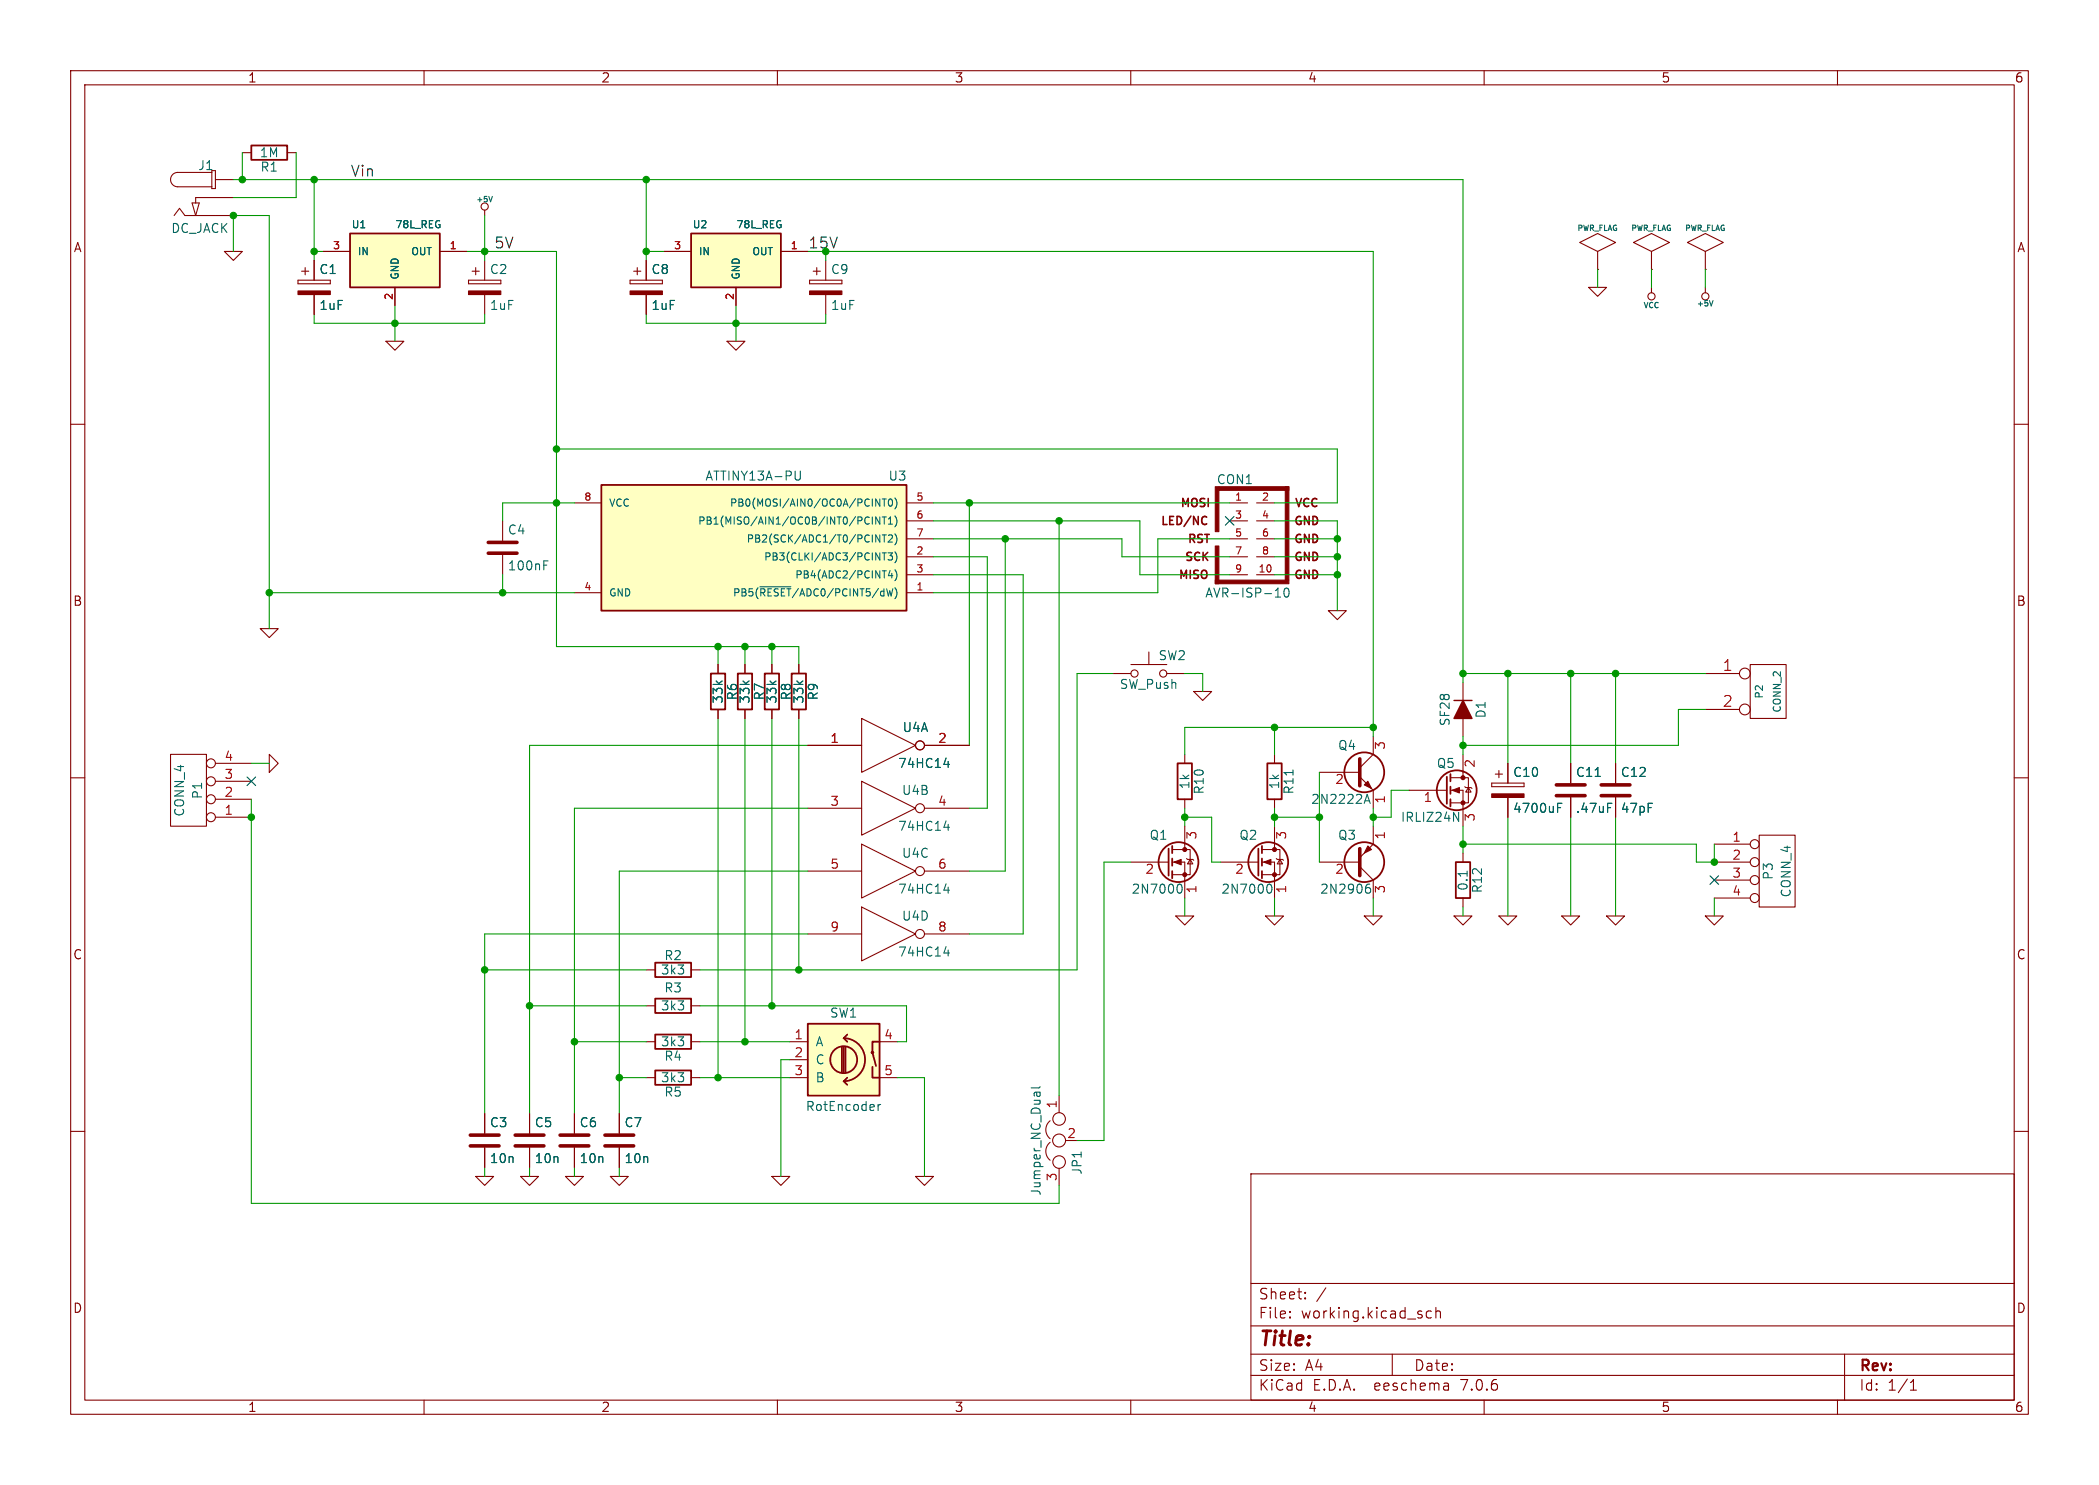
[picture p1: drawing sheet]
<svg xmlns="http://www.w3.org/2000/svg" width="297mm" height="210mm" viewBox="0 0 297 210" stroke-linecap="round" stroke-linejoin="round" font-family="sans-serif">
<g fill="none" stroke="#840000" stroke-width=".15">
<path d="M10 10h277v190h-277zM12 12h273v186h-273zM60 10v2M110 10v2M160 10v2M210 10v2M260 10v2M24.6 30.5l.8-1 .8 1h6.8M27.2 28.7h1l-.5 1.8zM30 24.1h.5v2.6h-.5v-2.3h-4.9a1.02 1.02 0 0 0-1 1 1.02 1.02 0 0 0 1 1h4.9M30.5 25.4h2.5M31.7 35.6h2.6l-1.3 1.2z"/>
<path d="M33 27.9h-5.3v.8M34.3 21.6h1.3M40.6 21.6h1.3M42.2 39.6v.5zM42.2 39.6h4.5zM42.7 38.4h1M43.2 37.8v1.1M44.4 36.8v2.8M45.7 35.6h3.8M46.7 39.6v.5zM62.2 35.6h3.8M66.3 39.6v.5z"/>
<path d="M66.3 39.6h4.6zM66.8 38.4h1M67.3 37.8v1.1M68.6 29.7v.8M68.6 36.8v2.8M70.9 39.6v.5zM89.2 39.6v.5zM89.2 39.6h4.5zM89.7 38.4h1M90.2 37.8v1.1M91.4 36.8v2.8M93.7 39.6v.5z"/>
<path d="M94 35.6h3.8M110.5 35.6h3.8M114.6 39.6v.5zM114.6 39.6h4.5zM115.1 38.4h1M115.6 37.8v1.1M116.8 36.8v2.8M119.1 39.6v.5zM223.5 34.3l2.6-1.3 2.5 1.3-2.5 1.3zM226.1 35.6v2.5M226.1 38.1h.1M231.1 34.3l2.6-1.3 2.5 1.3-2.5 1.3z"/>
<path d="M233.7 35.6v2.5M233.7 38.1h.1M238.8 34.3l2.5-1.3 2.5 1.3-2.5 1.3zM241.3 35.6v2.5M241.3 38.1h.1M10 60h2M42.2 40.1h4.5zM44.4 41.7v2.8M54.6 48.3h2.5l-1.2 1.2zM55.9 40.6v2.6M66.3 40.1h4.6zM68.6 41.7v2.8"/>
<path d="M89.2 40.1h4.5zM91.4 41.7v2.8M102.9 48.3h2.5l-1.3 1.2zM104.1 40.6v2.6M114.6 40.1h4.5zM116.8 41.7v2.8M224.8 40.6h2.5l-1.2 1.3zM233.7 40.6v.8M241.3 40.6v.8M285 60h2M71.1 73.7v2.8M71.1 78.5v2.8"/>
<path d="M81.3 71.1h3.8M128.3 78.7h3.8M128.3 71.1h3.8M128.3 73.7h3.8M128.3 76.2h3.8M174 78.7h2.5M174 71.1h2.5M174 73.7h2.5M174 76.2h2.5M177.8 78.7h2.5M177.8 71.1h2.5M177.8 73.7h2.5"/>
<path d="M177.8 76.2h2.5M36.8 88.9h2.6l-1.3 1.3zM81.3 83.8h3.8M101.6 94v1.3M105.4 94v1.3M109.2 94v1.3M113 94v1.3M128.3 83.8h3.8M128.3 81.3h3.8M157.5 95.3h2.5M160 94h5.1M162.6 92.2v1.8"/>
<path d="M165.1 95.3h2.5M168.9 97.8h2.5l-1.2 1.3zM174 81.3h2.5M177.8 81.3h2.5M188 86.4h2.5l-1.3 1.2zM207 96.5v7.6M241.3 95.3h4.8M247.6 94h5.1v7.6h-5.1zM10 110h2M24.1 106.7h5.1v10.1h-5.1zM30.5 115.6h5.1M30.5 113h5.1"/>
<path d="M30.5 110.5h5.1M30.5 108h5.1M38.1 106.7l1.3 1.3-1.3 1.2zM101.6 100.3v1.3M105.4 100.3v1.3M109.2 100.3v1.3M113 100.3v1.3M114.3 105.4h7.6M114.3 114.3h7.6M121.9 101.6l7.6 3.8-7.6 3.8zM121.9 110.5l7.6 3.8-7.6 3.8zM121.9 119.4l7.6 3.8-7.6 3.8z"/>
<path d="M130.8 105.4h6.4M130.8 114.3h6.4M167.6 106.7v1.3M167.6 113v1.3M167.6 116.8v3.3M180.3 106.7v1.3M180.3 113v1.3M180.3 116.8v3.3M186.7 109.2h5.7M192.4 109.9l1.9 1.9v2.5M194.3 116.8v2.6l-1.9 1.9M194.3 104.1v2.6l-1.9 1.9"/>
<path d="M199.4 111.8h5.3M205.2 111.8h1.8v5M205.2 110h1.8M207 110h.8v3.5h-2.6M207 106.7v3.3M207.3 111.3l.1 .1h.8l.1 .1M207.8 111.4l.4 .6h-.8zM211.1 110.7v.6zM211.1 111.3h4.5zM211.1 110.7h4.5zM211.6 109.5h1M212.1 109v1"/>
<path d="M213.4 108v2.7M213.4 112.8v2.8M215.6 110.7v.6zM222.2 108v2.7M222.2 112.8v2.8M228.6 108v2.7M228.6 112.8v2.8M241.3 100.3h4.8M242.6 119.4h5M248.9 118.1h5.1v10.2h-5.1zM285 110h2M91.4 137.2h1.3"/>
<path d="M97.8 137.2h1.3M114.3 123.2h7.6M114.3 132.1h7.6M121.9 128.3l7.6 3.8-7.6 3.8zM130.8 123.2h6.4M130.8 132.1h6.4M160 121.9h5.4M165.9 121.9h1.7v5.1M165.9 120.1h1.7M166.4 129.5h2.5l-1.3 1.3zM167.6 120.1h.8v3.6h-2.5M167.9 121.4l.1 .1h.8l.1 .2"/>
<path d="M168.4 121.5l.4 .7h-.8zM172.7 121.9h5.4M178.6 121.9h1.7v5.1M178.6 120.1h1.7M179.1 129.5h2.5l-1.3 1.3zM180.3 120.1h.8v3.6h-2.5M180.6 121.4l.1 .1h.8l.1 .2M181.1 121.5l.4 .7h-.8zM186.7 121.9h5.7M192.4 122.6l1.9 1.9v2.5M193 129.5h2.6l-1.3 1.3zM205.7 129.5h2.6l-1.3 1.3z"/>
<path d="M207 120.7v1.2M207 127v1.3M212.1 129.5h2.5l-1.2 1.3zM221 129.5h2.5l-1.3 1.3zM227.3 129.5h2.6l-1.3 1.3zM241.3 129.5h2.5l-1.2 1.3zM242.6 121.9h5M242.6 124.5h5M242.6 127h5M10 160h2M68.6 157.5v2.8M74.9 157.5v2.8"/>
<path d="M81.3 157.5v2.8M87.6 157.5v2.8M91.4 147.3h1.3M91.4 142.2h1.3M91.4 152.4h1.3M97.8 147.3h1.3M97.8 142.2h1.3M97.8 152.4h1.3M111.8 147.3h2.5M111.8 149.9h2.5M111.8 152.4h2.5M124.5 147.3h2.5"/>
<path d="M124.5 152.4h2.5M148.6 158.5a1.63 1.63 0 0 0 0 2.5M149.9 154.9v2.5M285 160h2M67.3 166.4h2.5l-1.2 1.2zM68.6 162.3v2.8M73.7 166.4h2.5l-1.3 1.2zM74.9 162.3v2.8M80 166.4h2.5l-1.2 1.2zM81.3 162.3v2.8M86.4 166.4h2.5l-1.3 1.2zM87.6 162.3v2.8"/>
<path d="M109.2 166.4h2.6l-1.3 1.2zM129.5 166.4h2.6l-1.3 1.2zM148.6 161.5a1.63 1.63 0 0 0 0 2.6M149.9 165.2v2.4M177 166h108v32h-108zM60 198v2M110 198v2M160 198v2M177 194.5h108M177 191.5h108M177 187.5h108M177 181.5h108"/>
<path d="M182.5 186.3h.1l-.1 .1M182.5 186.3v.1M182.5 185.5v.1M182.5 185.5h.1l-.1 .1M184.7 183.6v.1M184.7 183.6h-.1l.1 .1M184.7 182.8v.1M184.7 182.8h-.1l.1 .1M187.6 182.1l-1.3 2M197 191.5v3M202.5 185.5l-.4-.1-.3 .3v.4l.2 .2 .1 .1 .4-.1M203.2 185.5a.37 .37 0 0 1 .6 .1v.8"/>
<path d="M203.2 184.9v1.5M204.9 195.7l.1 .9M205 196.5l-.2 .1M205 196h-.2M210 198v2M260 198v2M261 191.5v6.5M270.3 196.6h.9M270.3 195.5l.4-.4v1.5"/>
<circle cx="68.6" cy="29.2" r=".51"/>
<circle cx="233.7" cy="41.9" r=".51"/>
<circle cx="241.3" cy="41.9" r=".51"/>
<circle cx="160.5" cy="95.3" r=".51"/>
<circle cx="164.6" cy="95.3" r=".51"/>
<circle cx="246.9" cy="95.2" r=".76"/>
<circle cx="29.8" cy="110.5" r=".63"/>
<circle cx="29.8" cy="113" r=".63"/>
<circle cx="29.8" cy="107.9" r=".63"/>
<circle cx="29.8" cy="115.6" r=".63"/>
<circle cx="130.2" cy="105.4" r=".63"/>
<circle cx="130.2" cy="114.3" r=".63"/>
<circle cx="246.9" cy="100.3" r=".76"/>
<circle cx="248.3" cy="119.4" r=".63"/>
<circle cx="130.2" cy="123.2" r=".63"/>
<circle cx="130.2" cy="132.1" r=".63"/>
<circle cx="248.3" cy="124.5" r=".63"/>
<circle cx="248.3" cy="121.9" r=".63"/>
<circle cx="248.3" cy="127" r=".63"/>
<circle cx="149.9" cy="158.2" r=".89"/>
<circle cx="149.9" cy="161.3" r=".91"/>
<circle cx="149.9" cy="164.3" r=".89"/>
</g>
<g fill="none" stroke="#840000" stroke-width=".25">
<path d="M35.6 20.6h5v2h-5zM49.5 33h12.7v7.6h-12.7zM97.8 33h12.7v7.6h-12.7zM85.1 68.6h43.2v17.8h-43.2zM100.6 95.3h2v5h-2zM104.4 95.3h2v5h-2zM108.2 95.3h2v5h-2zM112 95.3h2v5h-2zM165.9 119.6v1.1M166.6 108h2.1v5h-2.1zM178.6 119.6v1.1M179.3 108h2.1v5h-2.1z"/>
<path d="M204.7 109.9v3.8M205.2 109.5v1M205.2 111.3v1M205.2 113v1M92.7 136.1h5.1v2.1h-5.1zM165.4 120v3.8M165.9 121.4v1M165.9 123.2v1M178.1 120v3.8M178.6 121.4v1M178.6 123.2v1M206 121.9h2v5.1h-2z"/>
<path d="M92.7 146.3h5.1v2h-5.1zM92.7 141.2h5.1v2.1h-5.1zM92.7 151.4h5.1v2h-5.1zM114.3 144.8h10.2v10.1h-10.2zM119.1 148.1v3.5M119.4 146.8a3 3 0 0 1 3 3.1 3 3 0 0 1-3 3M119.4 152.9l.5 .5M119.4 148.1v3.5M119.4 146.8l.5 .5M119.6 148.1v3.5M119.9 152.4l-.5 .5M119.9 146.3l-.5 .5"/>
<path d="M123.4 150.9v1.5h1.1M124.5 147.3h-1.1v1.5l.6 1.9"/>
<circle cx="193" cy="109.2" r="2.82"/>
<circle cx="206.1" cy="111.8" r="2.82"/>
<circle cx="166.8" cy="121.9" r="2.82"/>
<circle cx="179.5" cy="121.9" r="2.82"/>
<circle cx="193" cy="121.9" r="2.82"/>
<circle cx="119.4" cy="149.9" r="1.9"/>
<circle cx="123.4" cy="148.8" r=".13"/>
</g>
<g fill="#840000" stroke="#840000" stroke-width=".15">
<path d="M114.6 41.1h4.5v.6h-4.5z"/>
<path d="M42.2 41.1h4.5v.6h-4.5z"/>
<path d="M89.2 41.1h4.5v.6h-4.5z"/>
<path d="M193 111l.5-.5 .6 1z"/>
<path d="M66.3 41.1h4.6v.6h-4.6z"/>
<path d="M172 82h10.4v.6h-10.4z"/>
<path d="M172 77.2h.5v5.4h-.5z"/>
<path d="M172 68.8h.5v6.4h-.5z"/>
<path d="M172.5 68.8h9.9v.5h-9.9z"/>
<path d="M181.9 68.8h.5v13.2h-.5z"/>
<path d="M166.1 121.9l1-.4v.8z"/>
<path d="M211.1 112.3h4.5v.5h-4.5z"/>
<path d="M178.8 121.9l1-.4v.8z"/>
<path d="M193.5 119.6l.6 .5-1.1 .6z"/>
<path d="M205.5 111.8l1-.4v.7z"/>
<circle cx="167.6" cy="123.7" r=".28"/>
<circle cx="167.6" cy="120.1" r=".28"/>
<circle cx="180.3" cy="123.7" r=".28"/>
<circle cx="180.3" cy="120.1" r=".28"/>
<circle cx="207" cy="113.5" r=".28"/>
<circle cx="207" cy="110" r=".28"/>
</g>
<g fill="#ffffc2" stroke="#ffffc2" stroke-width=".14">
<path d="M49.5 33h12.7v7.6h-12.7z"/>
<path d="M85.1 68.6h43.2v17.8h-43.2z"/>
<path d="M97.8 33h12.7v7.6h-12.7z"/>
<path d="M114.3 144.8h10.2v10.1h-10.2z"/>
</g>
<g fill="none" stroke="#006464" stroke-width=".15">
<path d="M69.7 27.8l-.3 .7M242.4 42.5l-.3 .8M76.9 79.9h.5M76.9 79.3h.7M113.2 66.6v1.2l-.2 .1-.4-.1M122.9 73.2h.1M123 74l-.1 .1M123.4 73.1v1M123.9 70.6l.6 1v-1M123.9 75.6l.6 1.1v-1.1M124.5 73.1v1l-.6-1v1M124.8 78.2h.6"/>
<path d="M124.8 70.6h.6M124.8 73.1h.6M124.8 75.6h.6M125.1 70.6v1M125.1 73.1v1M125.1 75.6v1.1M125.1 78.2v1M125.7 78.2h.6l-.4 .4 .3 .1v.4l-.1 .1-.4-.1M125.7 75.7l.4-.1 .2 .3-.6 .8h.6M125.7 74.1h.6M125.7 73.4l.3-.3v1M125.8 70.7l.1-.1a.54 .54 0 0 1 .4 .5 .54 .54 0 0 1-.4 .5l-.1-.1-.1-.3z"/>
<path d="M126.6 70.4a1.16 1.16 0 0 1 0 1.6M126.6 73a1.16 1.16 0 0 1 0 1.5M126.6 75.5a1.16 1.16 0 0 1 0 1.5M126.6 78a1.16 1.16 0 0 1 0 1.6M107.5 83h4.4M125.9 80.7l-.2 .7h.6M126.2 81.1v.6M126.3 83.3l-.2 1M126.6 83.1a1.16 1.16 0 0 1 0 1.6M126.6 80.6a1.16 1.16 0 0 1 0 1.5M180.5 84.4h.7M180.6 83.5l.2-.3v1.2"/>
<path d="M181.8 83.3l.2-.1a.68 .68 0 0 1 .3 1.1l-.2 .1a.68 .68 0 0 1-.3-1.1zM133.6 108.1h.7M133.6 117h.7M134.2 107.7v.8M134.2 116.6v.8M183 108.9v.7M193 113.6l.5-1.3 .4 1.3M193.2 113.2h.6M205.7 114.9l.7 1.2v-1.2M220.4 113.6h.6M220.4 114.2h.4M225.7 109.8h.7"/>
<path d="M227.5 113.6h.6M133.6 125.9h.7M133.6 134.8h.7M134.2 125.5v.8M134.2 134.4v.8M166.7 125.1l.1-.1a.69 .69 0 0 1 .3 1.2l-.1 .1-.3-.1M179.4 125.1l.1-.1a.69 .69 0 0 1 .3 1.2l-.1 .1-.3-.1M193.3 125.6l.4-.1 .2 .3v.3l-.1 .1h-.5M193.8 125l-.4 .2M207.6 123.2v.7M124.2 156.2v.8M124.6 156.2l-.2 .1-.2 .1"/>
<path d="M146.6 154.5l.1 .4M147.1 154.5l.1 .4M147.2 154.5h-.7l-.2 .1M147.2 153.7l-.2 .2h-1.1"/>
</g>
<g fill="none" stroke="#840000" stroke-width=".51">
<path d="M69.1 78.2h4.1M69.1 76.7h4.1M192.4 107.3v3.8M220.2 112.5h4.1M220.2 111h4.1M226.6 112.5h4M226.6 111h4M192.4 120v3.8M66.5 162.1h4.1M66.5 160.5h4.1M72.9 162.1h4.1M72.9 160.5h4.1"/>
<path d="M79.2 162.1h4.1M79.2 160.5h4.1M85.6 162.1h4.1M85.6 160.5h4.1"/>
</g>
<path d="M170.4 73l.3 .1M170.7 74.1l-.3 .1" fill="none" stroke="#840000" stroke-width=".23"/>
<path d="M205.7 99.1h2.6" fill="none" stroke="#840000" stroke-width=".2"/>
<path d="M207 99.1l1.3 2.5h-2.6z" fill="#840000" stroke="#840000" stroke-width=".2"/>
<g fill="none" stroke="#009600" stroke-width=".15">
<path d="M33 35.6v-5.1h5.1v58.4M33 25.4h174v71.1M34.3 21.6v3.8M41.9 21.6v6.3h-8.9M44.4 35.6h1.3M44.4 25.4v11.4M66 35.6h12.7v55.8h34.3v2.6M68.6 30.5v6.3M91.4 35.6h2.6M91.4 25.4v11.4M116.8 36.8v-1.2h77.5v68.5M226.1 38.1v2.5"/>
<path d="M233.7 38.1v2.5M241.3 38.1v2.5M44.4 44.5v1.2h24.2v-1.2M55.9 43.2v5.1M91.4 44.5v1.2h25.4v-1.2M104.1 43.2v5.1M78.7 63.5h110.5v7.6h-8.9M81.3 71.1h-10.2v2.6M132.1 78.7h7.6v35.6h-2.5M132.1 71.1h41.9M132.1 73.7h29.2v7.6h12.7M132.1 76.2h26.6v2.5h15.3"/>
<path d="M137.2 71.1v34.3M142.2 76.2v47h-5M149.9 73.7v81.2M174 76.2h-10.2v7.6h-31.7M180.3 73.7h8.9v12.7M180.3 76.2h8.9M180.3 78.7h8.9M38.1 83.8h43.2M71.1 81.3v2.5M101.6 91.4v2.6M105.4 91.4v2.6M109.2 91.4v2.6"/>
<path d="M132.1 81.3h12.7v50.8h-7.6M157.5 95.3h-5.1v41.9h-53.3M167.6 95.3h2.6v2.5M180.3 81.3h8.9M207 95.3h34.3M213.4 95.3v12.7M222.2 95.3v12.7M228.6 95.3v12.7M35.6 113v57.2h114.3v-2.6M35.6 108h2.5M101.6 101.6v50.8M105.4 101.6v45.7"/>
<path d="M109.2 101.6v40.6M113 101.6v35.6M114.3 114.3h-33v43.2M114.3 105.4h-39.4v52.1M167.6 115.6h3.8v6.3h1.3M167.6 114.3v2.5M180.3 102.9v3.8M180.3 114.3v2.5M180.3 115.6h6.4M186.7 109.2v12.7M194.3 114.3v2.5M194.3 102.9h-26.7v3.8"/>
<path d="M199.4 111.8h-2.6v3.8h-2.5M207 104.1v2.6M207 116.8v3.9M207 119.4h33v2.5h2.6v-2.5M213.4 115.6v13.9M222.2 115.6v13.9M228.6 115.6v13.9M241.3 100.3h-3.8v5.1h-30.5M68.6 137.2h22.8M114.3 132.1h-45.7v25.4M114.3 123.2h-26.7v34.3M160 121.9h-3.8v39.4h-3.8"/>
<path d="M167.6 127v2.5M180.3 127v2.5M194.3 127v2.5M207 128.3v1.2M242.6 127v2.5M74.9 142.2h16.5M81.3 147.3h10.1M87.6 152.4h3.8M99.1 147.3h12.7M99.1 142.2h29.2v5.1h-1.3M99.1 152.4h12.7M111.8 149.9h-1.3v16.5"/>
<path d="M127 152.4h3.8v14M68.6 165.1v1.3M74.9 165.1v1.3M81.3 165.1v1.3M87.6 165.1v1.3"/>
</g>
<path d="M173.4 73.1l1.2 1.2M174.6 73.1l-1.2 1.2M35 109.9l1.2 1.2M36.2 109.9l-1.2 1.2M242 123.9l1.2 1.2M243.2 123.9l-1.2 1.2" fill="none" stroke="#000084" stroke-width=".15"/>
<g fill="#009600" stroke="#009600" stroke-width=".15">
<circle cx="74.9" cy="142.2" r=".46"/>
<circle cx="68.6" cy="137.2" r=".46"/>
<circle cx="81.3" cy="147.3" r=".46"/>
<circle cx="87.6" cy="152.4" r=".46"/>
<circle cx="35.6" cy="115.6" r=".46"/>
<circle cx="91.4" cy="35.6" r=".46"/>
<circle cx="91.4" cy="25.4" r=".46"/>
<circle cx="55.9" cy="45.7" r=".46"/>
<circle cx="44.4" cy="35.6" r=".46"/>
<circle cx="44.4" cy="25.4" r=".46"/>
<circle cx="78.7" cy="71.1" r=".46"/>
<circle cx="78.7" cy="63.5" r=".46"/>
<circle cx="33" cy="30.5" r=".46"/>
<circle cx="34.3" cy="25.4" r=".46"/>
<circle cx="68.6" cy="35.6" r=".46"/>
<circle cx="38.1" cy="83.8" r=".46"/>
<circle cx="71.1" cy="83.8" r=".46"/>
<circle cx="101.6" cy="152.4" r=".46"/>
<circle cx="105.4" cy="147.3" r=".46"/>
<circle cx="109.2" cy="142.2" r=".46"/>
<circle cx="101.6" cy="91.4" r=".46"/>
<circle cx="105.4" cy="91.4" r=".46"/>
<circle cx="109.2" cy="91.4" r=".46"/>
<circle cx="104.1" cy="45.7" r=".46"/>
<circle cx="113" cy="137.2" r=".46"/>
<circle cx="189.2" cy="81.3" r=".46"/>
<circle cx="194.3" cy="102.9" r=".46"/>
<circle cx="207" cy="105.4" r=".46"/>
<circle cx="207" cy="95.3" r=".46"/>
<circle cx="189.2" cy="76.2" r=".46"/>
<circle cx="189.2" cy="78.7" r=".46"/>
<circle cx="180.3" cy="102.9" r=".46"/>
<circle cx="149.9" cy="73.7" r=".46"/>
<circle cx="142.2" cy="76.2" r=".46"/>
<circle cx="137.2" cy="71.1" r=".46"/>
<circle cx="213.4" cy="95.3" r=".46"/>
<circle cx="222.2" cy="95.3" r=".46"/>
<circle cx="242.6" cy="121.9" r=".46"/>
<circle cx="228.6" cy="95.3" r=".46"/>
<circle cx="180.3" cy="115.6" r=".46"/>
<circle cx="167.6" cy="115.6" r=".46"/>
<circle cx="207" cy="119.4" r=".46"/>
<circle cx="186.7" cy="115.6" r=".46"/>
<circle cx="194.3" cy="115.6" r=".46"/>
</g>
<text font-size="2.8" fill="#840000" x="178" y="190.9">Title:</text>
<g font-size="2.1" fill="#0f0f0f">
<text x="49.5" y="25.1">Vin</text>
<text x="69.8" y="35.2">5V</text>
</g>
<text font-size="2.1" fill="#009600" x="114.3" y="35.2">15V</text>
<g font-size="2.1" fill="#a90000">
<text x="243.7" y="95">1</text>
<text x="243.7" y="100.1">2</text>
</g>
<g font-size="2.1" fill="#840000">
<text x="178" y="184">Sheet:</text>
<text x="178" y="186.7">File:</text>
<text x="184.1" y="186.7">working.kicad_sch</text>
<text x="178" y="196.9">KiCad</text>
<text x="178" y="194.1">Size:</text>
<text x="184.7" y="194.1">A4</text>
<text x="185.7" y="196.9">E.D.A.</text>
<text x="194.6" y="196.9">eeschema</text>
<text x="200" y="194.1">Date:</text>
<text x="207" y="196.9">7.0.6</text>
<text x="263" y="194.3">Rev:</text>
<text x="263" y="196.9">Id:</text>
<text x="267.1" y="196.9">1/1</text>
</g>
<g font-size="1.8" fill="#840000">
<text x="35" y="11.9">1</text>
<text x="85" y="11.9">2</text>
<text x="135" y="11.9">3</text>
<text x="185" y="11.9">4</text>
<text x="235" y="11.9">5</text>
<text x="285" y="11.9">6</text>
<text x="10.3" y="35.9">A</text>
<text x="285.3" y="35.9">A</text>
<text x="10.3" y="85.9">B</text>
<text x="285.3" y="85.9">B</text>
<text x="10.3" y="135.9">C</text>
<text x="285.3" y="135.9">C</text>
<text x="10.3" y="185.9">D</text>
<text x="285.3" y="185.9">D</text>
<text x="35" y="199.9">1</text>
<text x="85" y="199.9">2</text>
<text x="135" y="199.9">3</text>
<text x="185" y="199.9">4</text>
<text x="235" y="199.9">5</text>
<text x="285" y="199.9">6</text>
</g>
<g font-size="1.8" fill="#006464">
<text x="36.7" y="22.5">1M</text>
<text x="27.9" y="24.3">J1</text>
<text x="36.8" y="24.5">R1</text>
<text x="24.1" y="33.2">DC_JACK</text>
<text x="45.1" y="39">C1</text>
<text x="69.2" y="39">C2</text>
<text x="92.1" y="39">C8</text>
<text x="117.5" y="39">C9</text>
<text x="45.1" y="44">1uF</text>
<text x="69.2" y="44">1uF</text>
<text x="92.1" y="44">1uF</text>
<text x="117.5" y="44">1uF</text>
<text x="99.7" y="68.2">ATTINY13A-PU</text>
<text x="125.6" y="68.2">U3</text>
<text x="172.1" y="68.7">CON1</text>
<text x="71.8" y="75.8">C4</text>
<text x="71.8" y="80.9">100nF</text>
<text x="170.4" y="84.7">AVR-ISP-10</text>
<text x="163.8" y="93.6">SW2</text>
<text x="102.5" y="99.6" transform="rotate(-90 102.5 99.6)">33k</text>
<text x="104.5" y="99.1" transform="rotate(-90 104.5 99.1)">R6</text>
<text x="106.3" y="99.6" transform="rotate(-90 106.3 99.6)">33k</text>
<text x="108.3" y="99.1" transform="rotate(-90 108.3 99.1)">R7</text>
<text x="110.1" y="99.6" transform="rotate(-90 110.1 99.6)">33k</text>
<text x="112.1" y="99.1" transform="rotate(-90 112.1 99.1)">R8</text>
<text x="113.9" y="99.6" transform="rotate(-90 113.9 99.6)">33k</text>
<text x="115.9" y="99.1" transform="rotate(-90 115.9 99.1)">R9</text>
<text x="158.3" y="97.6">SW_Push</text>
<text x="210.4" y="101.7" transform="rotate(-90 210.4 101.7)">D1</text>
<text x="127.6" y="103.7">U4A</text>
<text x="189.2" y="106.3">Q4</text>
<text x="205.3" y="102.8" transform="rotate(-90 205.3 102.8)">SF28</text>
<text x="28.8" y="113.1" transform="rotate(-90 28.8 113.1)">P1</text>
<text x="127" y="108.8">74HC14</text>
<text x="127.5" y="112.6">U4B</text>
<text x="168.5" y="111.7" transform="rotate(-90 168.5 111.7)">1k</text>
<text x="170.5" y="112.4" transform="rotate(-90 170.5 112.4)">R10</text>
<text x="181.2" y="111.7" transform="rotate(-90 181.2 111.7)">1k</text>
<text x="183.2" y="112.4" transform="rotate(-90 183.2 112.4)">R11</text>
<text x="185.4" y="113.9">2N2222A</text>
<text x="203.2" y="108.8">Q5</text>
<text x="214" y="110.1">C10</text>
<text x="222.9" y="110.1">C11</text>
<text x="229.2" y="110.1">C12</text>
<text x="26.3" y="115.6" transform="rotate(-90 26.3 115.6)">CONN_4</text>
<text x="127" y="117.7">74HC14</text>
<text x="162.6" y="119">Q1</text>
<text x="175.3" y="119">Q2</text>
<text x="189.2" y="119">Q3</text>
<text x="198.1" y="116.4">IRLIZ24N</text>
<text x="214" y="115.2">4700uF</text>
<text x="222.9" y="115.2">.47uF</text>
<text x="229.2" y="115.2">47pF</text>
<text x="127.5" y="121.5">U4C</text>
<text x="251.1" y="124.5" transform="rotate(-90 251.1 124.5)">P3</text>
<text x="127" y="126.6">74HC14</text>
<text x="127.5" y="130.4">U4D</text>
<text x="160" y="126.6">2N7000</text>
<text x="172.7" y="126.6">2N7000</text>
<text x="186.7" y="126.6">2N2906</text>
<text x="207.9" y="126.1" transform="rotate(-90 207.9 126.1)">0.1</text>
<text x="209.9" y="126.4" transform="rotate(-90 209.9 126.4)">R12</text>
<text x="253.6" y="127" transform="rotate(-90 253.6 127)">CONN_4</text>
<text x="93.9" y="136">R2</text>
<text x="127" y="135.5">74HC14</text>
<text x="93.4" y="138">3k3</text>
<text x="93.4" y="143.1">3k3</text>
<text x="93.9" y="140.6">R3</text>
<text x="93.4" y="148.2">3k3</text>
<text x="115.3" y="148.2">A</text>
<text x="117.3" y="144.1">SW1</text>
<text x="93.4" y="153.3">3k3</text>
<text x="93.9" y="150.2">R4</text>
<text x="93.9" y="155.3">R5</text>
<text x="115.3" y="150.7">C</text>
<text x="115.3" y="153.3">B</text>
<text x="69.2" y="159.6">C3</text>
<text x="75.6" y="159.6">C5</text>
<text x="81.9" y="159.6">C6</text>
<text x="88.3" y="159.6">C7</text>
<text x="113.9" y="157.3">RotEncoder</text>
<text x="69.2" y="164.7">10n</text>
<text x="75.6" y="164.7">10n</text>
<text x="81.9" y="164.7">10n</text>
<text x="88.3" y="164.7">10n</text>
<text x="153.3" y="166.2" transform="rotate(-90 153.3 166.2)">JP1</text>
<text x="147.5" y="169.2" transform="rotate(-90 147.5 169.2)">Jumper_NC_Dual</text>
</g>
<g font-size="1.8" fill="#a90000">
<text x="31.7" y="107.7">4</text>
<text x="117.4" y="105.2">1</text>
<text x="132.6" y="105.2">2</text>
<text x="196.3" y="106.1" transform="rotate(-90 196.3 106.1)">3</text>
<text x="31.7" y="112.8">2</text>
<text x="31.7" y="110.2">3</text>
<text x="188.8" y="111.2">2</text>
<text x="196.3" y="113.7" transform="rotate(-90 196.3 113.7)">1</text>
<text x="201.4" y="113.7">1</text>
<text x="209" y="108.7" transform="rotate(-90 209 108.7)">2</text>
<text x="31.7" y="115.3">1</text>
<text x="117.4" y="114">3</text>
<text x="132.6" y="114">4</text>
<text x="169.6" y="118.8" transform="rotate(-90 169.6 118.8)">3</text>
<text x="182.3" y="118.8" transform="rotate(-90 182.3 118.8)">3</text>
<text x="196.3" y="118.8" transform="rotate(-90 196.3 118.8)">1</text>
<text x="209" y="116.3" transform="rotate(-90 209 116.3)">3</text>
<text x="245" y="119.1">1</text>
<text x="117.4" y="122.9">5</text>
<text x="132.6" y="122.9">6</text>
<text x="162" y="123.9">2</text>
<text x="174.7" y="123.9">2</text>
<text x="188.8" y="123.9">2</text>
<text x="245" y="121.7">2</text>
<text x="245" y="124.2">3</text>
<text x="117.4" y="131.8">9</text>
<text x="132.6" y="131.8">8</text>
<text x="169.6" y="126.4" transform="rotate(-90 169.6 126.4)">1</text>
<text x="182.3" y="126.4" transform="rotate(-90 182.3 126.4)">1</text>
<text x="196.3" y="126.4" transform="rotate(-90 196.3 126.4)">3</text>
<text x="245" y="126.7">4</text>
<text x="112.3" y="147.1">1</text>
<text x="112.3" y="149.6">2</text>
<text x="125" y="147.1">4</text>
<text x="112.3" y="152.1">3</text>
<text x="125" y="152.1">5</text>
<text x="149.6" y="156.9" transform="rotate(-90 149.6 156.9)">1</text>
<text x="150.9" y="161">2</text>
<text x="149.6" y="167.1" transform="rotate(-90 149.6 167.1)">3</text>
</g>
<g font-size="1.6" fill="#840000">
<text x="164.1" y="74.6">LED/NC</text>
<text x="166.9" y="72">MOSI</text>
<text x="167.9" y="77.1">RST</text>
<text x="182.9" y="77.1">GND</text>
<text x="182.9" y="74.6">GND</text>
<text x="183.1" y="72">VCC</text>
<text x="166.6" y="82.2">MISO</text>
<text x="167.5" y="79.7">SCK</text>
<text x="182.9" y="82.2">GND</text>
<text x="182.9" y="79.7">GND</text>
</g>
<g font-size="1.4" fill="#a90000">
<text x="47" y="35.3">3</text>
<text x="63.5" y="35.3">1</text>
<text x="95.3" y="35.3">3</text>
<text x="111.8" y="35.3">1</text>
<text x="55.6" y="42.5" transform="rotate(-90 55.6 42.5)">2</text>
<text x="103.9" y="42.5" transform="rotate(-90 103.9 42.5)">2</text>
<text x="82.6" y="70.9">8</text>
<text x="129.6" y="70.9">5</text>
<text x="174.6" y="70.9">1</text>
<text x="178.5" y="70.9">2</text>
<text x="129.6" y="73.4">6</text>
<text x="129.6" y="75.9">7</text>
<text x="174.6" y="73.4">3</text>
<text x="174.6" y="75.9">5</text>
<text x="178.5" y="73.4">4</text>
<text x="178.5" y="75.9">6</text>
<text x="82.6" y="83.6">4</text>
<text x="129.6" y="83.6">1</text>
<text x="129.6" y="78.5">2</text>
<text x="129.6" y="81">3</text>
<text x="174.6" y="78.5">7</text>
<text x="174.6" y="81">9</text>
<text x="178" y="81">10</text>
<text x="178.5" y="78.5">8</text>
</g>
<g font-size="1.4" fill="#006464">
<text x="49.7" y="32.5">U1</text>
<text x="55.8" y="32.5">78L_REG</text>
<text x="97.9" y="32.5">U2</text>
<text x="104.1" y="32.5">78L_REG</text>
<text x="50.5" y="36.3">IN</text>
<text x="56.6" y="39.6" transform="rotate(-90 56.6 39.6)">GND</text>
<text x="58.1" y="36.3">OUT</text>
<text x="98.8" y="36.3">IN</text>
<text x="104.9" y="39.6" transform="rotate(-90 104.9 39.6)">GND</text>
<text x="106.3" y="36.3">OUT</text>
<text x="86.1" y="71.9">VCC</text>
<text x="103.1" y="71.9">PB0(MOSI/AIN0/OC0A/PCINT0)</text>
<text x="98.6" y="74.4">PB1(MISO/AIN1/OC0B/INT0/PCINT1)</text>
<text x="105.5" y="76.9">PB2(SCK/ADC1/T0/PCINT2)</text>
<text x="108" y="79.5">PB3(CLKI/ADC3/PCINT3)</text>
<text x="112.4" y="82">PB4(ADC2/PCINT4)</text>
<text x="86.1" y="84.6">GND</text>
<text x="103.6" y="84.6">PB5(~{RESET}/ADC0/PCINT5/dW)</text>
<text x="249.7" y="98.9" transform="rotate(-90 249.7 98.9)">P2</text>
<text x="252.2" y="100.9" transform="rotate(-90 252.2 100.9)">CONN_2</text>
</g>
<g font-size="1.1" fill="#006464">
<text x="67.3" y="28.8">+5V</text>
<text x="223.1" y="32.9">PWR_FLAG</text>
<text x="230.7" y="32.9">PWR_FLAG</text>
<text x="238.3" y="32.9">PWR_FLAG</text>
<text x="232.4" y="43.8">VCC</text>
<text x="240" y="43.5">+5V</text>
</g>
</svg>
